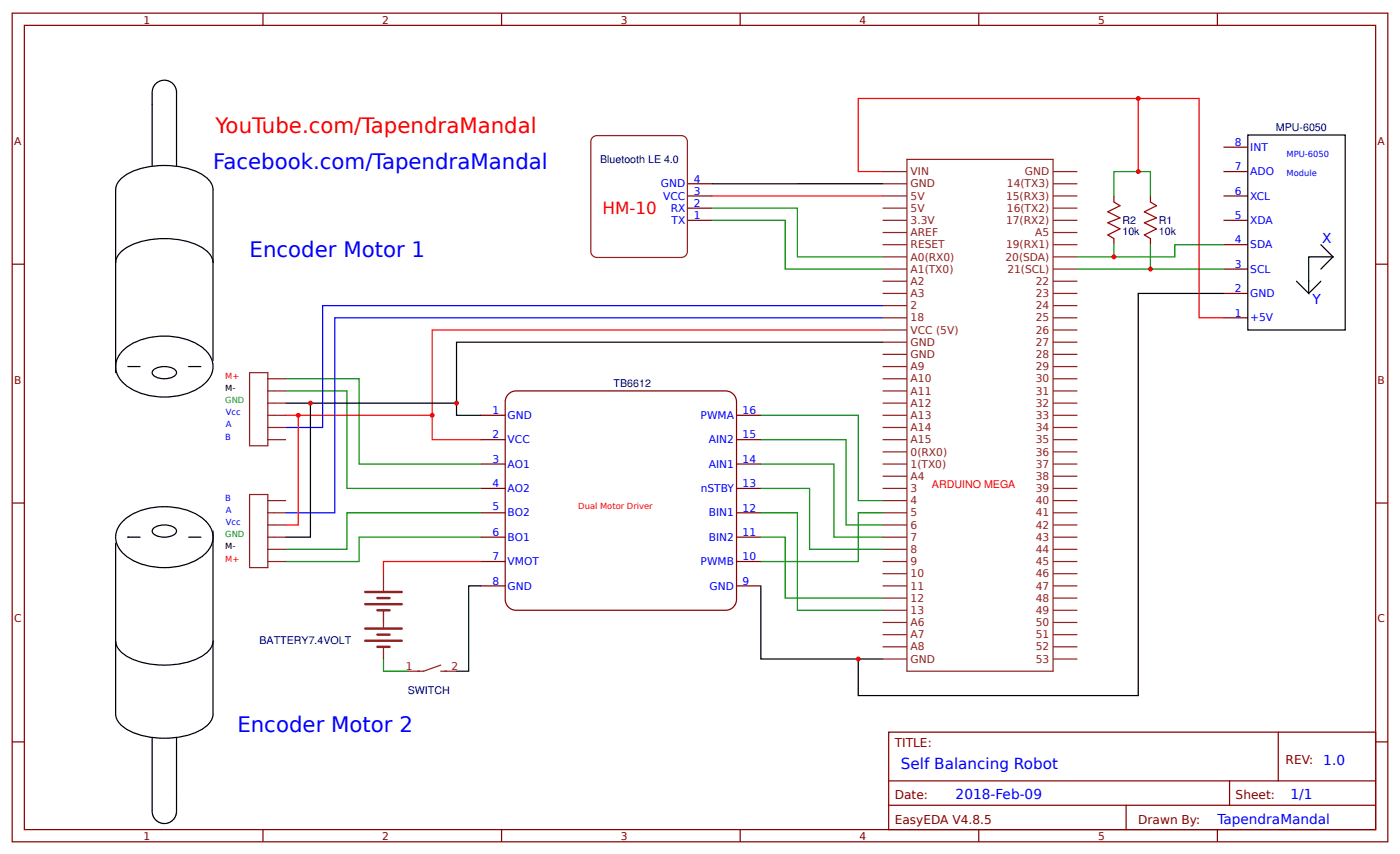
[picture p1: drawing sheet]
<svg xmlns="http://www.w3.org/2000/svg" width="307mm" height="187mm" viewBox="0 0 307 187" stroke-linecap="round" stroke-linejoin="round" font-family="sans-serif">
<g fill="none" stroke="#800" stroke-width=".27">
<path d="M2.7 2.9h301.3v181.3h-301.3zM5.3 5.5h296.1v176.1h-296.1zM57.6 2.9v2.6M109.9 2.9v2.6M162.2 2.9v2.6M214.4 2.9v2.6M266.7 2.9v2.6M2.7 57.8h2.6M301.4 57.8h2.6M2.7 110.1h2.6M301.4 110.1h2.6M2.7 162.4h2.6"/>
<path d="M194.7 160.2h106.7v21.4h-106.7zM194.7 170.9h106.7M194.7 176.2h106.7M246.7 176.2v5.4M269.4 170.9v5.3M280 160.2v10.7M301.4 162.4h2.6M57.6 181.6v2.6M109.9 181.6v2.6M162.2 181.6v2.6M214.4 181.6v2.6M266.7 181.6v2.6"/>
</g>
<g fill="none" stroke="#8d2323" stroke-width=".27">
<path d="M193.4 37.6h5.3M198.7 34.9h32v112h-32zM230.7 37.6h5.3M193.4 40.2h5.3M193.4 53.6h5.3M193.4 42.9h5.3M193.4 56.2h5.3M193.4 58.9h5.3M193.4 45.6h5.3M193.4 48.2h5.3M193.4 50.9h5.3M230.7 40.2h5.3"/>
<path d="M230.7 53.6h5.3M230.7 42.9h5.3M230.7 56.2h5.3M230.7 58.9h5.3M230.7 45.6h5.3M230.7 48.2h5.3M230.7 50.9h5.3M193.4 61.6h5.3M193.4 64.2h5.3M193.4 66.9h5.3M193.4 69.6h5.3M193.4 72.2h5.3"/>
<path d="M193.4 74.9h5.3M193.4 77.6h5.3M230.7 61.6h5.3M230.7 64.2h5.3M230.7 66.9h5.3M230.7 69.6h5.3M230.7 72.2h5.3M230.7 74.9h5.3M230.7 77.6h5.3M193.4 80.2h5.3M193.4 82.9h5.3M193.4 85.6h5.3"/>
<path d="M193.4 88.2h5.3M193.4 90.9h5.3M193.4 93.6h5.3M193.4 96.2h5.3M193.4 98.9h5.3M230.7 80.2h5.3M230.7 82.9h5.3M230.7 85.6h5.3M230.7 88.2h5.3M230.7 90.9h5.3M230.7 93.6h5.3M230.7 96.2h5.3"/>
<path d="M230.7 98.9h5.3M193.4 101.6h5.3M193.4 104.2h5.3M193.4 106.9h5.3M193.4 109.6h5.3M193.4 112.2h5.3M193.4 114.9h5.3M193.4 117.6h5.3M230.7 101.6h5.3M230.7 104.2h5.3M230.7 106.9h5.3M230.7 109.6h5.3"/>
<path d="M230.7 112.2h5.3M230.7 114.9h5.3M230.7 117.6h5.3M193.4 120.2h5.3M193.4 122.9h5.3M193.4 125.6h5.3M193.4 128.2h5.3M193.4 130.9h5.3M193.4 133.6h5.3M193.4 136.2h5.3M193.4 138.9h5.3M230.7 120.2h5.3"/>
<path d="M230.7 122.9h5.3M230.7 125.6h5.3M230.7 128.2h5.3M230.7 130.9h5.3M230.7 133.6h5.3M230.7 136.2h5.3M230.7 138.9h5.3M193.4 144.2h5.3M193.4 141.6h5.3M230.7 144.2h5.3M230.7 141.6h5.3"/>
</g>
<path d="M111.6 86.1l.9-.5h.6h45.9a2.4 2.4 0 0 1 2.4 2.4v43.2a2.4 2.4 0 0 1-2.4 2.4h-45.9a2.4 2.4 0 0 1-2.4-2.4v-43.2a2.39 2.39 0 0 1 .9-1.9z" fill="#fff" stroke="#800" stroke-width=".27"/>
<g fill="none" stroke="#800" stroke-width=".27">
<path d="M268 37.6h5.4M268 32.2h5.4M244 42.9v1.3M244 52.2v1.4M252 42.9v1.3M252 52.2v1.4M268 58.9h5.4M268 53.6h5.4M268 48.2h5.4M268 42.9h5.4M268 69.6h5.4M268 64.2h5.4"/>
<path d="M105.3 90.9h5.4M105.3 96.2h5.4M161.4 90.9h5.3M161.4 96.2h5.3M105.3 101.6h5.4M105.3 106.9h5.4M105.3 112.2h5.4M105.3 117.6h5.4M161.4 101.6h5.3M161.4 106.9h5.3M161.4 112.2h5.3M161.4 117.6h5.3"/>
<path d="M105.3 122.9h5.4M105.3 128.2h5.4M161.4 122.9h5.3M161.4 128.2h5.3"/>
</g>
<path d="M273.4 29.6h21.3v42.6h-21.3zM289.4 53.6l2.6 2.6M292 56.2h-5.3v8l-2.7-2.6M292 56.2l-2.6 2.7M289.4 61.6l-2.7 2.6" fill="none" stroke="#000" stroke-width=".27"/>
<path d="M236 58.9h32M252 53.6v5.3M268 53.6h-10.6v2.6h-21.4M166.7 106.9h10.7v13.3h16" fill="none" stroke="#080" stroke-width=".27"/>
<path d="M244 44.2l1.4 .8-2.7 1.4 2.7 1.3-2.7 1.1 2.7 1.3-2.7 1.3 1.3 .8M252 44.2l1.4 .8-2.7 1.4 2.7 1.3-2.7 1.1 2.7 1.3-2.7 1.3 1.3 .8" fill="none" stroke="#a00000" stroke-width=".27"/>
<circle cx="252" cy="58.9" r=".53" fill="#c00"/>
<path d="M244 42.9v-5.3h8v5.3M244 53.6v2.6" fill="none" stroke="#080" stroke-width=".27"/>
<path d="M193.4 37.6h-5.4v-16.1h61.4v16.1" fill="none" stroke="#f00" stroke-width=".27"/>
<g fill="#c00">
<circle cx="249.4" cy="37.6" r=".53"/>
<circle cx="244" cy="56.2" r=".53"/>
</g>
<path d="M268 64.2h-18.6v88h-61.4v-8h5.4" fill="none" stroke="#000" stroke-width=".27"/>
<path d="M249.4 21.5h13.3v48.1h5.3" fill="none" stroke="#f00" stroke-width=".27"/>
<circle cx="249.4" cy="21.5" r=".53" fill="#c00"/>
<path d="M129.7 30.2l.6-.5h.5h18.5a1.33 1.33 0 0 1 1.3 1.3v24a1.33 1.33 0 0 1-1.3 1.3h-18.5a1.33 1.33 0 0 1-1.4-1.3v-24zM84 125.6v3.7M84 133.6v3.7M84 141.6v2.6M96.5 145.6l-3.7 1.3h-3.5M96.5 146.9h3.5" fill="none" stroke="#8d2323" stroke-width=".27"/>
<path d="M150.7 48.2h5.3M150.7 45.6h5.3M150.7 42.9h5.3M150.7 40.2h5.3" fill="none" stroke="#800" stroke-width=".27"/>
<path d="M156 48.2h16v10.7h21.4M156 45.6h18.7v10.6h18.7M166.7 90.9h21.3v18.7h5.4M166.7 96.2h18.7v18.7h8M166.7 101.6h16v16h10.7M166.7 117.6h5.3v13.3h21.4M166.7 112.2h8v21.4h18.7M193.4 112.2h-5.4v10.7h-21.3M84 144.2v2.7h5.3" fill="none" stroke="#080" stroke-width=".27"/>
<path d="M193.4 42.9h-37.4M193.4 72.2h-98.7v24h10.6M105.3 122.9h-21.3v2.7" fill="none" stroke="#f00" stroke-width=".27"/>
<path d="M193.4 40.2h-37.4M193.4 74.9h-93.4v16h5.3M105.3 128.2h-2.6v18.7h-2.7M166.7 128.2v16h21.3" fill="none" stroke="#000" stroke-width=".27"/>
<path d="M80 137.6h8M80 129.6h8M80 132.2h8M82.7 138.9h2.6M82.7 130.9h2.6M82.7 133.6h2.6M80 140.2h8M82.7 141.6h2.6" fill="none" stroke="#8d2323" stroke-width=".53"/>
<circle cx="188" cy="144.2" r=".53" fill="#c00"/>
<g fill="none" stroke="#8d2323" stroke-width=".27">
<path d="M54.7 81.6h4v16h-4zM58.7 82.9h4M58.7 85.6h4M58.7 88.2h4M58.7 90.9h4M58.7 93.6h4M58.7 96.2h4M54.7 108.2h4v16h-4zM58.7 117.6h4M58.7 114.9h4M58.7 112.2h4M58.7 109.6h4"/>
<path d="M58.7 122.9h4M58.7 120.2h4"/>
</g>
<path d="M62.7 85.6h13.3v21.3h29.3M62.7 82.9h16v18.7h26.6M105.3 117.6h-26.6v5.3h-16M105.3 112.2h-29.3v8h-13.3" fill="none" stroke="#080" stroke-width=".27"/>
<path d="M62.7 90.9h32" fill="none" stroke="#f00" stroke-width=".27"/>
<circle cx="94.7" cy="90.9" r=".53" fill="#c00"/>
<path d="M62.7 88.2h37.3" fill="none" stroke="#000" stroke-width=".27"/>
<circle cx="100" cy="88.2" r=".53" fill="#c00"/>
<path d="M193.4 69.6h-120.1v42.6h-10.6M193.4 66.9h-122.7v26.7h-8" fill="none" stroke="#00f" stroke-width=".27"/>
<g fill="none" stroke="#000" stroke-width=".27">
<path d="M33.3 36.2v-16a2.67 2.67 0 0 1 2.7-2.7 2.67 2.67 0 0 1 2.7 2.7v16M25.3 57.6a4.7 4.7 0 0 1 3.2-3.8 18.6 18.6 0 0 1 15.9 .5 4.3 4.3 0 0 1 2.3 3.3M26.8 76.9a14.2 14.2 0 0 1 13.4-2.8 8.2 8.2 0 0 1 6.4 5.2 5.3 5.3 0 0 1-3.1 5.6 15.3 15.3 0 0 1-15.9-.6 4.8 4.8 0 0 1-.8-7.4zM46.7 78.9v-37.3a4.7 4.7 0 0 0-3.2-3.8 18.6 18.6 0 0 0-15.9 .5 4.3 4.3 0 0 0-2.3 3.3v40M28 80.2h2.7M33.7 80.9a4.1 4.1 0 0 1 4.9 .3 .97 .97 0 0 1-.7 1.3 4 4 0 0 1-4.5-.6l-.1-.3zM41.3 80.2h2.7M26.8 114.2a14.2 14.2 0 0 1 13.4-2.8 8.2 8.2 0 0 1 6.4 5.3 5.3 5.3 0 0 1-3.1 5.6 15.3 15.3 0 0 1-15.9-.7 4.8 4.8 0 0 1-.8-7.4zM28 117.6h.1M28 117.6h2.7M33.7 115.6a4.1 4.1 0 0 1 4.9 .3 .97 .97 0 0 1-.7 1.3 4 4 0 0 1-4.5-.6l-.1-.4zM41.3 117.6h2.7"/>
<path d="M46.7 116.2v40a4.7 4.7 0 0 1-3.2 3.8 18.6 18.6 0 0 1-15.9-.5 4.3 4.3 0 0 1-2.3-3.3v-37.3M25.3 140.2a4.7 4.7 0 0 0 3.2 3.8 18.6 18.6 0 0 0 15.9-.5 4.3 4.3 0 0 0 2.3-3.3M33.3 161.6v16a2.67 2.67 0 0 0 2.7 2.6 2.67 2.67 0 0 0 2.7-2.6v-16"/>
</g>
<path d="M65.3 90.9v24h-2.6" fill="none" stroke="#f00" stroke-width=".27"/>
<circle cx="65.3" cy="90.9" r=".53" fill="#c00"/>
<path d="M68 88.2v29.4h-5.3" fill="none" stroke="#000" stroke-width=".27"/>
<circle cx="68" cy="88.2" r=".53" fill="#c00"/>
<text font-size="4.7" fill="#f00" x="47.2" y="29">YouTube.com/TapendraMandal</text>
<g font-size="4.7" fill="#00f">
<text x="46.7" y="37">Facebook.com/TapendraMandal</text>
<text x="54.7" y="56.2">Encoder Motor 1</text>
<text x="52" y="160.2">Encoder Motor 2</text>
</g>
<text font-size="3.7" fill="#f00" x="132" y="46.9">HM-10</text>
<text font-size="3.3" fill="#00f" x="197.4" y="168.2">Self Balancing Robot</text>
<g font-size="3" fill="#00f">
<text x="289.6" y="53.3">X</text>
<text x="287.5" y="66.6">Y</text>
<text x="289.9" y="167.4">1.0</text>
<text x="209.4" y="174.9">2018-Feb-09</text>
<text x="282.7" y="174.9">1/1</text>
<text x="266.7" y="180.2">TapendraMandal</text>
</g>
<g font-size="2.7" fill="#800">
<text x="196" y="163.4">TITLE:</text>
<text x="281.6" y="167.2">REV:</text>
<text x="196" y="174.9">Date:</text>
<text x="270.7" y="174.9">Sheet:</text>
<text x="196" y="180.2">EasyEDA V4.8.5</text>
<text x="249.4" y="180.2">Drawn By:</text>
</g>
<g font-size="2.3" fill="#800">
<text x="31.5" y="5.1">1</text>
<text x="83.7" y="5.1">2</text>
<text x="136" y="5.1">3</text>
<text x="188.3" y="5.1">4</text>
<text x="240.6" y="5.1">5</text>
<text x="3.1" y="31.7">A</text>
<text x="301.8" y="31.7">A</text>
<text x="3.1" y="84">B</text>
<text x="301.8" y="84">B</text>
<text x="3.1" y="136.2">C</text>
<text x="301.8" y="136.2">C</text>
<text x="31.5" y="183.8">1</text>
<text x="83.7" y="183.8">2</text>
<text x="136" y="183.8">3</text>
<text x="188.3" y="183.8">4</text>
<text x="240.6" y="183.8">5</text>
</g>
<g font-size="2.3" fill="#000080">
<text x="279.5" y="28.8">MPU-6050</text>
<text x="131.5" y="35.7">Bluetooth LE 4.0</text>
<text x="245.9" y="51.4">10k</text>
<text x="245.9" y="49">R2</text>
<text x="253.9" y="51.4">10k</text>
<text x="253.9" y="49">R1</text>
<text x="134.4" y="84.8">TB6612</text>
<text x="56.8" y="141">BATTERY7.4VOLT</text>
<text x="89.3" y="151.8">SWITCH</text>
</g>
<g font-size="2.3" fill="#00f">
<text x="270.5" y="32">8</text>
<text x="273.9" y="33">INT</text>
<text x="144.8" y="41">GND</text>
<text x="152" y="40">4</text>
<text x="270.5" y="37.3">7</text>
<text x="273.9" y="38.4">ADO</text>
<text x="145.3" y="43.7">VCC</text>
<text x="146.9" y="46.4">RX</text>
<text x="152" y="48">1</text>
<text x="152" y="45.3">2</text>
<text x="152" y="42.6">3</text>
<text x="270.5" y="48">5</text>
<text x="270.5" y="42.6">6</text>
<text x="273.9" y="43.7">XCL</text>
<text x="147.1" y="49">TX</text>
<text x="270.5" y="53.3">4</text>
<text x="273.9" y="49">XDA</text>
<text x="270.5" y="58.6">3</text>
<text x="273.9" y="59.7">SCL</text>
<text x="273.9" y="54.4">SDA</text>
<text x="270.5" y="64">2</text>
<text x="273.9" y="65">GND</text>
<text x="270.5" y="69.3">1</text>
<text x="273.9" y="70.4">+5V</text>
<text x="107.9" y="90.6">1</text>
<text x="107.9" y="96">2</text>
<text x="111.2" y="91.7">GND</text>
<text x="153.5" y="91.7">PWMA</text>
<text x="162.7" y="96">15</text>
<text x="162.7" y="90.6">16</text>
<text x="107.9" y="101.3">3</text>
<text x="111.2" y="97">VCC</text>
<text x="155.3" y="97">AIN2</text>
<text x="162.7" y="101.3">14</text>
<text x="107.9" y="106.6">4</text>
<text x="111.2" y="102.4">AO1</text>
<text x="111.2" y="107.7">AO2</text>
<text x="153.5" y="107.7">nSTBY</text>
<text x="155.3" y="102.4">AIN1</text>
<text x="162.7" y="106.6">13</text>
<text x="107.9" y="111.6">5</text>
<text x="111.2" y="113">BO2</text>
<text x="155.3" y="113">BIN1</text>
<text x="162.7" y="112">12</text>
<text x="107.9" y="117.3">6</text>
<text x="111.2" y="118.4">BO1</text>
<text x="155.3" y="118.4">BIN2</text>
<text x="162.7" y="117.3">11</text>
<text x="107.9" y="122.6">7</text>
<text x="111.2" y="123.7">VMOT</text>
<text x="153.5" y="123.7">PWMB</text>
<text x="162.7" y="122.6">10</text>
<text x="107.9" y="128">8</text>
<text x="111.2" y="129">GND</text>
<text x="155.5" y="129">GND</text>
<text x="162.7" y="128">9</text>
</g>
<g font-size="2.3" fill="#8d2323">
<text x="199.5" y="41">GND</text>
<text x="199.5" y="38.4">VIN</text>
<text x="220.6" y="41">14(TX3)</text>
<text x="224.5" y="38.4">GND</text>
<text x="199.5" y="43.7">5V</text>
<text x="199.5" y="46.4">5V</text>
<text x="220.4" y="43.7">15(RX3)</text>
<text x="220.6" y="46.4">16(TX2)</text>
<text x="199.5" y="49">3.3V</text>
<text x="199.5" y="51.7">AREF</text>
<text x="220.4" y="49">17(RX2)</text>
<text x="226.8" y="51.7">A5</text>
<text x="199.5" y="54.4">RESET</text>
<text x="199.5" y="57">A0(RX0)</text>
<text x="199.5" y="59.7">A1(TX0)</text>
<text x="220.3" y="57">20(SDA)</text>
<text x="220.4" y="54.4">19(RX1)</text>
<text x="220.7" y="59.7">21(SCL)</text>
<text x="199.5" y="62.4">A2</text>
<text x="199.5" y="65">A3</text>
<text x="226.9" y="62.4">22</text>
<text x="226.9" y="65">23</text>
<text x="199.5" y="67.7">2</text>
<text x="199.5" y="70.4">18</text>
<text x="226.9" y="67.7">24</text>
<text x="226.9" y="70.4">25</text>
<text x="199.5" y="73">VCC (5V)</text>
<text x="199.5" y="75.7">GND</text>
<text x="226.9" y="73">26</text>
<text x="226.9" y="75.7">27</text>
<text x="199.5" y="78.4">GND</text>
<text x="199.5" y="81">A9</text>
<text x="199.5" y="83.7">A10</text>
<text x="226.9" y="78.4">28</text>
<text x="226.9" y="81">29</text>
<text x="226.9" y="83.7">30</text>
<text x="199.5" y="86.4">A11</text>
<text x="199.5" y="89">A12</text>
<text x="226.9" y="86.4">31</text>
<text x="226.9" y="89">32</text>
<text x="199.5" y="91.7">A13</text>
<text x="199.5" y="94.4">A14</text>
<text x="226.9" y="91.7">33</text>
<text x="226.9" y="94.4">34</text>
<text x="199.5" y="97">A15</text>
<text x="199.5" y="99.7">0(RX0)</text>
<text x="226.9" y="97">35</text>
<text x="226.9" y="99.7">36</text>
<text x="199.5" y="102.4">1(TX0)</text>
<text x="199.5" y="105">A4</text>
<text x="199.5" y="107.7">3</text>
<text x="226.9" y="102.4">37</text>
<text x="226.9" y="105">38</text>
<text x="226.9" y="107.7">39</text>
<text x="199.5" y="110.4">4</text>
<text x="199.5" y="113">5</text>
<text x="226.9" y="110.4">40</text>
<text x="226.9" y="113">41</text>
<text x="199.5" y="115.7">6</text>
<text x="199.5" y="118.4">7</text>
<text x="226.9" y="115.7">42</text>
<text x="226.9" y="118.4">43</text>
<text x="199.5" y="121">8</text>
<text x="199.5" y="123.7">9</text>
<text x="226.9" y="121">44</text>
<text x="226.9" y="123.7">45</text>
<text x="199.5" y="126.4">10</text>
<text x="199.5" y="129">11</text>
<text x="199.5" y="131.7">12</text>
<text x="226.9" y="126.4">46</text>
<text x="226.9" y="129">47</text>
<text x="226.9" y="131.7">48</text>
<text x="199.5" y="134.4">13</text>
<text x="199.5" y="137">A6</text>
<text x="226.9" y="137">50</text>
<text x="226.9" y="134.4">49</text>
<text x="199.5" y="139.7">A7</text>
<text x="199.5" y="142.4">A8</text>
<text x="226.9" y="142.4">52</text>
<text x="226.9" y="139.7">51</text>
<text x="88.9" y="146.6">1</text>
<text x="98.9" y="146.6">2</text>
<text x="199.5" y="145">GND</text>
<text x="226.9" y="145">53</text>
</g>
<text font-size="2.3" fill="#f00" x="204.2" y="106.8">ARDUINO MEGA</text>
<g font-size="1.8" fill="#00f">
<text x="281.8" y="34.3">MPU-6050</text>
<text x="281.8" y="38.5">Module</text>
<text x="49.5" y="93.6">A</text>
<text x="49.3" y="96.2">B</text>
<text x="49.3" y="109.6">B</text>
<text x="49.5" y="112.2">A</text>
<text x="49.5" y="114.9">Vcc</text>
</g>
<g font-size="1.8" fill="#f00">
<text x="49.3" y="82.9">M+</text>
<text x="126.7" y="111.4">Dual Motor Driver</text>
<text x="49.3" y="122.9">M+</text>
</g>
<g font-size="1.8">
<text x="49.3" y="85.6">M-</text>
<text x="49.3" y="120.2">M-</text>
</g>
<text font-size="1.8" fill="#3c0" x="49.3" y="88.2">GND</text>
<text font-size="1.8" fill="#00c" x="49.5" y="90.9">Vcc</text>
<text font-size="1.8" fill="#0c0" x="49.3" y="117.6">GND</text>
</svg>
